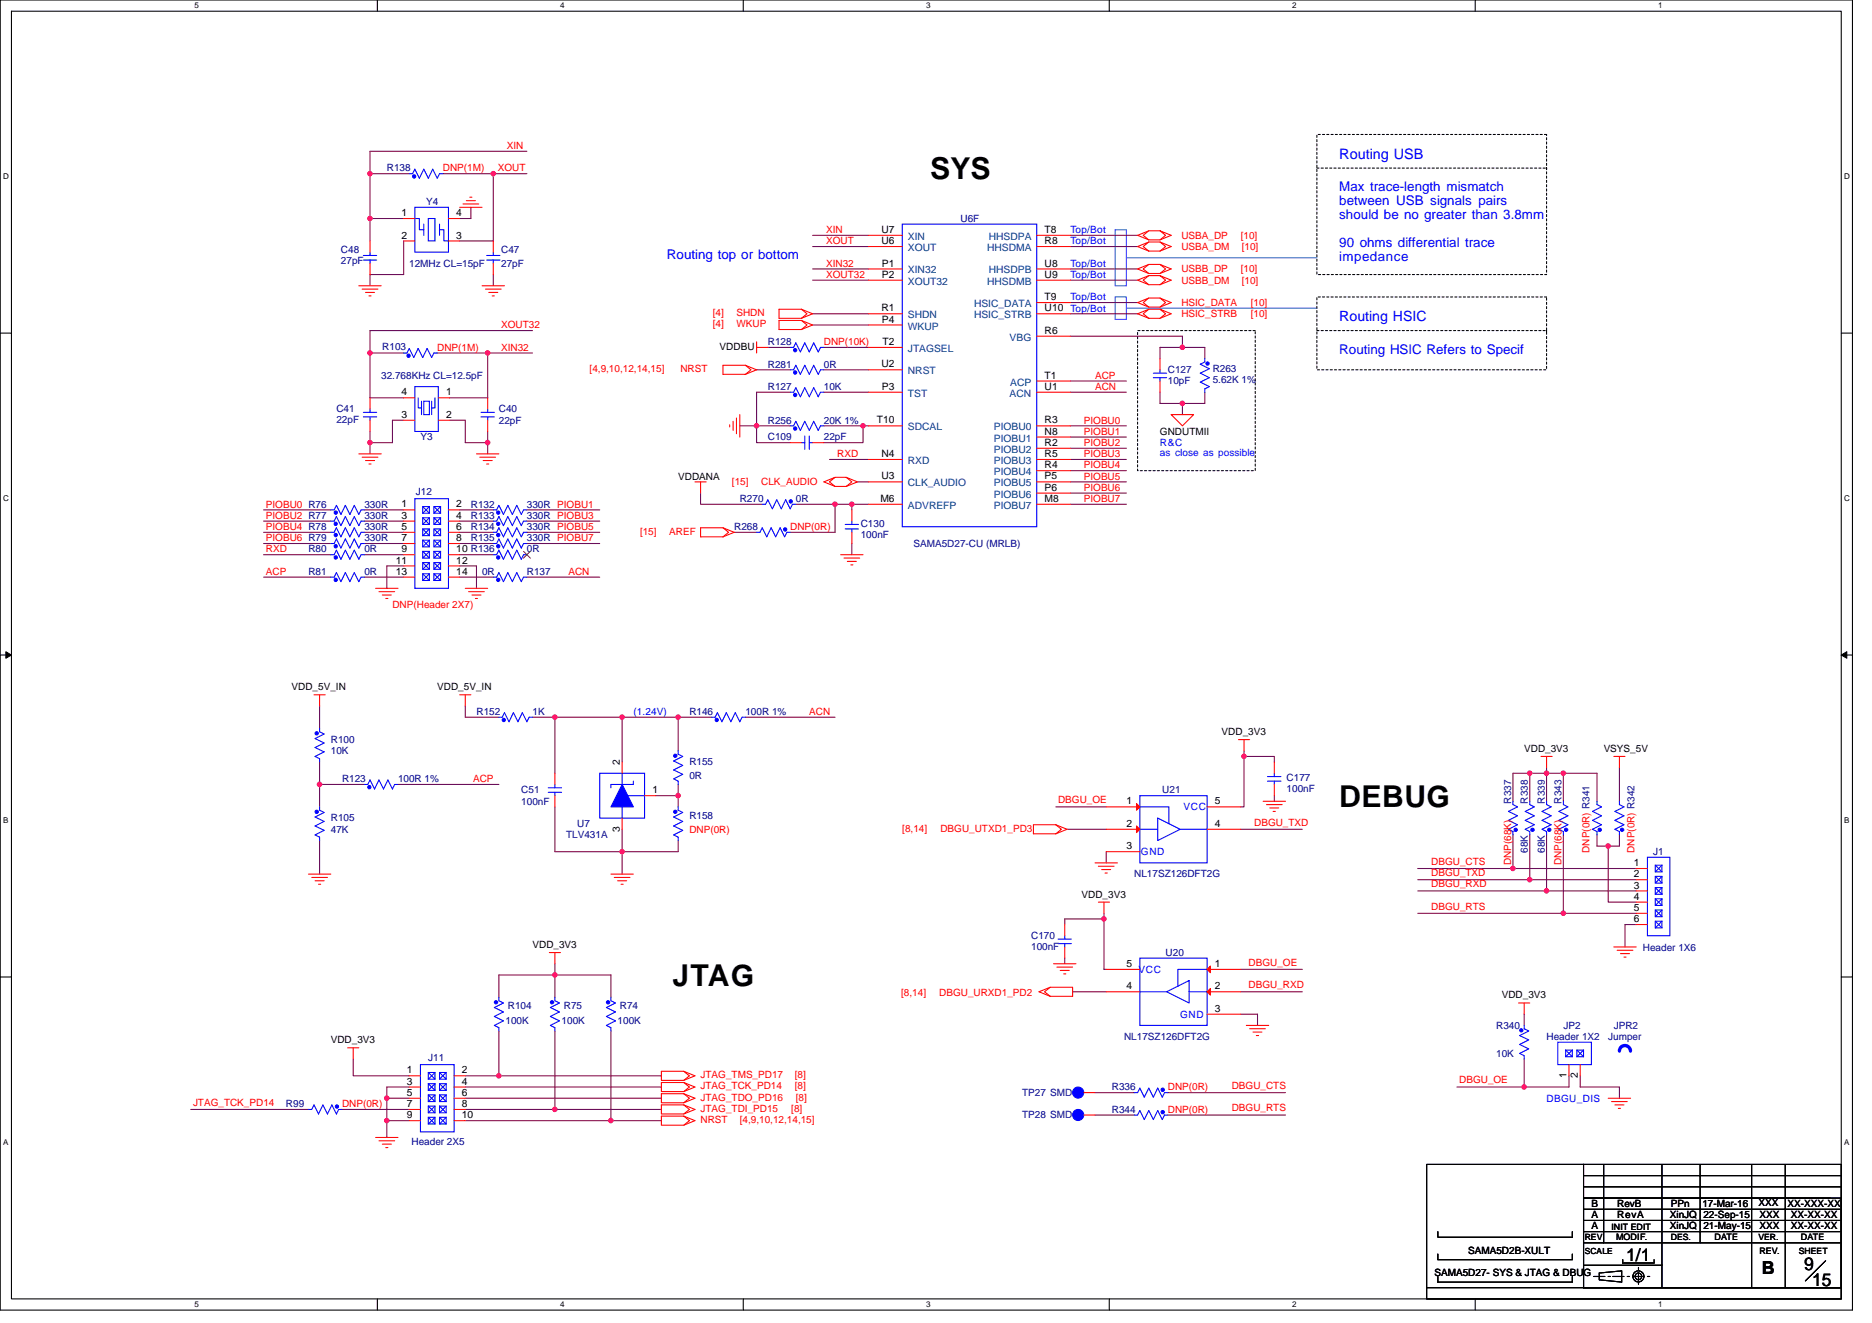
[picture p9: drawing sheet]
<svg xmlns="http://www.w3.org/2000/svg" width="297mm" height="210mm" viewBox="0 0 297 210" stroke-linecap="round" stroke-linejoin="round" font-family="sans-serif">
<path d="M0 0h293.9v207.9h-293.9zM1.8 1.8h290.4v204.3h-290.4z" fill="none" stroke="#000" stroke-width=".17"/>
<g fill="#fff">
<path d="M30.8 .2h.7v1.4h-.7z"/>
<path d="M30.8 206.3h.7v1.4h-.7z"/>
</g>
<path d="M59.9 0v1.8M59.9 206.1v1.8" fill="none" stroke="#000" stroke-width=".17"/>
<g fill="#fff">
<path d="M88.9 .2h.7v1.4h-.7z"/>
<path d="M88.9 206.3h.7v1.4h-.7z"/>
</g>
<path d="M117.9 0v1.8M117.9 206.1v1.8" fill="none" stroke="#000" stroke-width=".17"/>
<g fill="#fff">
<path d="M147 .2h.7v1.4h-.7z"/>
<path d="M147 206.3h.7v1.4h-.7z"/>
</g>
<path d="M176 0v1.8M176 206.1v1.8" fill="none" stroke="#000" stroke-width=".17"/>
<g fill="#fff">
<path d="M205 .2h.7v1.4h-.7z"/>
<path d="M205 206.3h.7v1.4h-.7z"/>
</g>
<path d="M234.1 0v1.8M234.1 206.1v1.8" fill="none" stroke="#000" stroke-width=".17"/>
<g fill="#fff">
<path d="M263.1 .2h.7v1.4h-.7z"/>
<path d="M263.1 206.3h.7v1.4h-.7z"/>
<path d="M.5 27.3h.9v1.4h-.9z"/>
<path d="M292.6 27.3h.9v1.4h-.9z"/>
<path d="M.5 78.4h.9v1.4h-.9z"/>
<path d="M292.6 78.4h.9v1.4h-.9z"/>
</g>
<path d="M0 52.9h1.8M292.2 52.9h1.7" fill="none" stroke="#000" stroke-width=".17"/>
<g fill="#fff">
<path d="M.5 129.5h.8v1.4h-.8z"/>
<path d="M292.6 129.5h.9v1.4h-.9z"/>
</g>
<path d="M0 103.9h1.8M292.2 103.9h1.7" fill="none" stroke="#000" stroke-width=".17"/>
<path d="M.9 103.4l.9 .5-.9 .5zM292.2 103.9l.8-.5v1z" fill="#000" stroke="#000" stroke-width=".16"/>
<g fill="#fff">
<path d="M.5 180.5h.8v1.4h-.8z"/>
<path d="M292.6 180.5h.9v1.4h-.9z"/>
</g>
<g fill="none" stroke="#000" stroke-width=".17">
<path d="M0 155h1.8M292.2 155h1.7M228.2 199v.9h21.3v-.9M228.2 195.4v.9h21.3v-.9M251.3 186.5h40.9M251.3 193.6h40.7M251.3 191.9h40.7M251.3 190.1h39.1M251.3 188.3h40.9M251.3 197.2h40.9M251.3 184.7h-24.9v19.6M251.3 195.4h40.9"/>
<path d="M251.3 184.7h40.9v19.6h-40.9zM251.3 190.1h40.9v14.2h-40.9zM254.5 184.7v12.5M257.5 199.9v.5h5v-.5M263.7 184.7v19.6M269.8 184.7v12.5M277.9 184.7v19.6M283.3 184.7v19.6M226.4 204.3h65.8v1.8h-65.8zM228.2 202.5v.9h21.3v-.9M251.3 200.7h12.4M252.9 202.5h1.8"/>
<path d="M253.8 202l3.5-.4v1.8l-3.5-.3zM255.2 202.5h.3M255.9 202.5h1.8M258.2 202.5h.4M259.1 202.5h1.8M260 201.1v.3M260 202v1.8M261.4 202.5h.4M289.7 200l-3.2 3.2"/>
<circle cx="260" cy="202.5" r=".53"/>
<circle cx="260" cy="202.5" r=".88"/>
</g>
<path d="M209 26.7h36.4M209 21.3h36.4v22.3h-36.4zM245.4 26.7h.1M180.5 52.5h18.7v22.2h-18.7zM209 52.5h36.4M209 47.1h36.4v11.6h-36.4zM245.4 52.5h.1" fill="none" stroke="#000" stroke-width=".17" stroke-dasharray=".3 .3"/>
<path d="M176.9 36.4h1.8v8.9h-1.8zM176.9 47.1h1.8v3.6h-1.8zM178.7 40.9h30.3M178.7 48.9h30.3" fill="none" stroke="#0080ff" stroke-width=".17"/>
<g fill="none" stroke="#800040" stroke-width=".17">
<path d="M58.7 34.7h5.3M58.7 34.7v3.5M58.7 27.6v7.1M64 38.2v5.4h-5.3v1.7M70.3 27.6h8M74.7 32.9v1.8h-1.8M78.3 27.6h5.3M78.3 27.6v10.6h-5.4M83.6 24h-24.9v3.6h6.2M128.9 37.3h8.9M128.9 39.1h8.9M169.8 37.3h10.7"/>
<path d="M169.8 39.1h10.7M58.7 56v7.1h5.3M69.4 56h8M77.4 56v7.1h-6.1M77.4 56h7.1M78.3 43.6v1.7M84.5 52.5h-25.8v3.5h5.3M120.1 58.7h5.3M121.8 55.1h3.6M128.9 42.7h8.9M128.9 44.4h8.9M128.9 51.6h8.9"/>
<path d="M128.9 49.8h8.9M130.7 58.7h7.1M130.7 55.1h7.1M169.8 53.3h17.8v1.8M169.8 48h10.7M169.8 49.8h10.7M169.8 42.7h10.7M169.8 44.4h10.7M187.6 55.1h-3.5v1.8M187.6 55.1h3.6v1.8M58.7 70.2v1.8M58.7 68.5v1.7"/>
<path d="M64 66.7h-1.7v3.5h-3.6M71.3 66.7h2.5v3.5h3.6M77.4 68.5v1.7M77.4 70.2v1.8M111.2 78.2v1.8h9.7M117.4 67.6h2.7M120.1 67.6h5.3M120.1 67.6v2.6h5.3M125.4 62.2h-5.3v5.4M130.7 67.6h6.2v2.6h-6.2M130.7 62.2h7.1M131.6 72.9h6.2"/>
<path d="M136.1 76.5h1.7M136.9 67.6h.9M169.8 62.2h8.9M169.8 72.9h8.9M169.8 67.6h8.9M169.8 69.3h8.9M169.8 71.1h8.9M169.8 74.7h8.9M169.8 76.5h8.9M169.8 78.2h8.9M169.8 60.5h8.9M184.1 62.2v1.8h3.5v1.8"/>
<path d="M191.2 62.2v1.8h-3.6M41.8 80.9h10.7M41.8 82.7h10.7M41.8 84.5h10.7M41.8 86.2h10.7M41.8 88h10.7M41.8 91.6h10.7M57.8 80.9h6.2M57.8 82.7h6.2M57.8 86.2h6.2M57.8 84.5h6.2M57.8 88h6.2"/>
<path d="M57.8 91.6h6.2M64 89.8h-2.6v3.5M72.9 86.2h5.4M72.9 80.9h5.4M72.9 82.7h5.4M72.9 84.5h5.4M72.9 88h5.4M72.9 91.6h5.4M72.9 89.8h2.7v3.5M83.6 84.5h11.6M83.6 86.2h11.6M83.6 80.9h11.6"/>
<path d="M83.6 82.7h11.6M83.6 91.6h11.6M116.5 84.5h3.6M126.3 80h6.2v4.5h-7.1M132.5 80h2.7v.9M135.2 80h2.6M135.2 86.2v1.8M169.8 80h8.9M50.7 112v3.6M73.8 112v1.8h5.4M84.5 113.8h3.6M88.1 113.8h10.6"/>
<path d="M88.1 113.8v8.9M98.7 113.8v7.1M98.7 113.8h8.9M107.6 113.8h5.3M107.6 113.8v5.3M118.3 113.8h14.2M197.4 119.1v.9M50.7 120.9v3.6M50.7 133.4v5.3M50.7 124.5v3.5M50.7 124.5h7.1M63.2 124.5h16"/>
<path d="M88.1 128v7.1h10.6M98.7 135.1v3.6M98.7 131.6v3.5M104.1 126.2h3.5M107.6 126.2v1.8M107.6 133.4v1.7h-8.9M107.6 124.5v1.7M167.5 128h8M169.3 131.6h6.2M175.5 135.1v1.8M196.9 131.6h9.7M197.4 120h4.8v.9"/>
<path d="M197.4 120v8h-.5M202.2 126.2v.9M225 137.8h15.1M225 139.6h17.7M240.1 132.5v5.3M240.1 137.8h19.5M242.7 132.5v7.1M242.7 122.7v4.4M242.7 139.6h16.9M245.4 121.8v.9M245.4 132.5v8.9M245.4 122.7v4.4"/>
<path d="M245.4 122.7h2.7M245.4 122.7h-5.3v4.4M248.1 132.5v12.4M248.1 122.7v4.4M248.1 122.7h5.3v4.4M253.4 132.5v1.7h1.8M255.2 134.2v8.9h4.4M257 121.8v5.3M257 132.5v1.7h-1.8M88.1 154.7h-8.9v3.5M88.1 152.9v1.8M88.1 154.7h8.8v3.5"/>
<path d="M88.1 154.7v3.5M168.9 152v.9M170.2 157.4h5.3M175.2 145.8v8h.3M175.2 144.9v.9h-6.3v.9M196.9 157.4h9.7M196.9 153.8h9.7M225 141.4h20.4M225 144.9h23.1M245.4 141.4h14.2M248.1 144.9h11.5M259.6 146.7h-1.8v3.5"/>
<path d="M30.3 176h18.6M54.3 176h10.6M56 168v2.7h8.9M61.4 174.2v3.6M61.4 177.8v2.7M61.4 174.2h3.5M61.4 177.8h3.5M64.9 172.5h-3.5v1.7M73.8 177.8h23.1M73.8 176h14.3M73.8 170.7h5.4M73.8 172.5h31.1"/>
<path d="M73.8 174.2h31.1M79.2 170.7h25.7M79.2 163.6v7.1M88.1 176h16.8M88.1 163.6v12.4M96.9 177.8h8M96.9 163.6v14.2M173.8 173.4h6.2M173.8 176.9h6.2M185.3 173.4h18.7M185.3 176.9h18.7M196.9 160.9h2.6v1.8"/>
<path d="M231.2 172.5h10.6M241.8 168v4.5h7.2v-1.8M241.8 160.9v1.8M250.7 170.7v1.8h6.3v1.7"/>
</g>
<g fill="#f0f" stroke="#f0f" stroke-width=".17">
<circle cx="77.4" cy="70.2" r=".35"/>
<circle cx="58.7" cy="34.7" r=".35"/>
<circle cx="58.7" cy="27.5" r=".35"/>
<circle cx="77.4" cy="56" r=".35"/>
<circle cx="58.7" cy="56" r=".35"/>
<circle cx="78.3" cy="27.5" r=".35"/>
<circle cx="58.7" cy="70.2" r=".35"/>
<circle cx="187.6" cy="55.1" r=".35"/>
<circle cx="187.6" cy="64" r=".35"/>
<circle cx="135.2" cy="80" r=".35"/>
<circle cx="132.5" cy="80" r=".35"/>
<circle cx="61.4" cy="177.8" r=".35"/>
<circle cx="61.4" cy="174.2" r=".35"/>
<circle cx="88" cy="176" r=".35"/>
<circle cx="79.1" cy="170.7" r=".35"/>
<circle cx="96.9" cy="177.8" r=".35"/>
<circle cx="88" cy="154.7" r=".35"/>
<circle cx="248.1" cy="122.7" r=".35"/>
<circle cx="245.4" cy="122.7" r=".35"/>
<circle cx="242.7" cy="122.7" r=".35"/>
<circle cx="248.1" cy="144.9" r=".35"/>
<circle cx="242.7" cy="139.6" r=".35"/>
<circle cx="255.2" cy="134.2" r=".35"/>
<circle cx="240.1" cy="137.8" r=".35"/>
<circle cx="245.4" cy="141.3" r=".35"/>
<circle cx="241.8" cy="172.5" r=".35"/>
<circle cx="197.4" cy="120" r=".35"/>
<circle cx="136.9" cy="67.6" r=".35"/>
<circle cx="120" cy="67.6" r=".35"/>
<circle cx="88" cy="113.8" r=".35"/>
<circle cx="98.7" cy="113.8" r=".35"/>
<circle cx="107.6" cy="113.8" r=".35"/>
<circle cx="107.6" cy="126.2" r=".35"/>
<circle cx="98.7" cy="135.1" r=".35"/>
<circle cx="50.7" cy="124.4" r=".35"/>
<circle cx="175.2" cy="145.8" r=".35"/>
</g>
<g fill="none" stroke="#f00" stroke-width=".17">
<path d="M58.7 38.2v1.8M64 34.7h1.8M64 38.2h1.8M64.9 27.6h.1M70.3 27.6h.1M71.2 34.7h1.7M71.2 38.2h1.7M72.9 32.9h3.6M73.5 32.4h2.5M74 31.8h1.4M74.5 31.3h.4M78.3 38.2v1.8"/>
<path d="M137.8 37.3h5.4M137.8 39.1h5.4M164.5 39.1h5.3M164.5 37.3h5.3M182.3 36.6l-.9 .7 .9 .8M182.3 38.4l-.9 .7 .9 .7M184.1 38.1l.9-.8-.9-.7 1.7 .7-1.7 .8h-1.8M184.1 39.8l.9-.7-.9-.7 1.7 .7-1.7 .7h-1.8M184.1 36.6h-1.8l-1.8 .7 1.8 .8M184.1 38.4h-1.8l-1.8 .7 1.8 .7M56.9 45.3h3.6M57.5 45.9h2.5"/>
<path d="M58 46.4h1.4M58.5 46.9h.4M58.7 41.8v1.8M64 56h.1M69.4 56h.1M76.5 45.3h3.5M77 45.9h2.5M77.6 46.4h1.4M78.1 46.9h.3M78.3 41.8v1.8M118.3 58l1.8 .7-1.8 .7M118.3 58l.9 .7-.9 .7"/>
<path d="M118.3 58h-3.6v1.4h3.6M120.1 55.1h1.7M120.1 54.2v1.8M125.4 58.7h.1M125.4 55.1h.1M127.2 50.8l1.7 .8-1.7 .7M127.2 50.8l.9 .8-.9 .7M127.2 49.1l1.7 .7-1.7 .7M127.2 49.1l.9 .7-.9 .7M127.2 50.8h-3.6v1.5h3.6M127.2 49.1h-3.6v1.4h3.6M130.7 58.7h.1"/>
<path d="M130.7 55.1h.1M137.8 55.1h5.4M137.8 58.7h5.4M137.8 49.8h5.4M137.8 51.6h5.4M137.8 42.7h5.4M137.8 44.4h5.4M164.5 44.4h5.3M164.5 49.8h5.3M164.5 42.7h5.3M164.5 48h5.3M164.5 53.3h5.3"/>
<path d="M182.3 47.3l-.9 .7 .9 .7M182.3 42l-.9 .7 .9 .7M182.3 43.7l-.9 .7 .9 .8M182.3 49.1l-.9 .7 .9 .7M184.1 56.9v1.8M184.1 48.7l.9-.7-.9-.7 1.7 .7-1.7 .7h-1.8M184.1 43.4l.9-.7-.9-.7 1.7 .7-1.7 .7h-1.8M184.1 45.2l.9-.8-.9-.7 1.7 .7-1.7 .8h-1.8M184.1 50.5l.9-.7-.9-.7 1.7 .7-1.7 .7h-1.8M184.1 47.3h-1.8l-1.8 .7 1.8 .7M184.1 42h-1.8l-1.8 .7 1.8 .7M184.1 43.7h-1.8l-1.8 .7 1.8 .8"/>
<path d="M184.1 49.1h-1.8l-1.8 .7 1.8 .7M191.2 56.9h.1M56.9 72h3.6M57.5 72.5h2.5M58 73.1h1.4M58.5 73.6h.4M58.7 63.1v1.8M58.7 66.7v1.8M64 66.7h1.8M64 63.1h1.8M69.6 63.1h1.7M69.6 66.7h1.7"/>
<path d="M75.6 72h3.6M76.1 72.5h2.5M76.7 73.1h1.4M77.2 73.6h.4M77.4 63.1v1.8M77.4 66.7v1.8M110.3 76.5h1.8M111.2 76.5v1.7M115.8 67.4v.3M116.3 66.8v1.5M116.9 66.3v2.5M117.4 65.8v3.5"/>
<path d="M125.4 62.2h.1M125.4 67.6h.1M125.4 70.2h1.8M128.9 70.2h1.8M130.7 62.2h.1M130.7 67.6h.1M132.5 77.2l-.9-.7 .9-.8-1.8 .8 1.8 .7h1.8M132.5 75.7h1.8l1.8 .8-1.8 .7M134.3 75.7l.9 .8-.9 .7M137.8 76.5h5.4M137.8 72.9h5.4M137.8 67.6h5.4"/>
<path d="M137.8 62.2h5.4M164.5 62.2h5.3M164.5 60.5h5.3M164.5 67.6h5.3M164.5 69.3h5.3M164.5 71.1h5.3M164.5 72.9h5.3M164.5 74.7h5.3M164.5 76.5h5.3M164.5 78.2h5.3M184.1 60.5v1.7M185.8 65.8h3.6l-1.8 1.8z"/>
<path d="M191.2 62.2h.1M52.5 86.2h.1M52.5 80.9h.1M52.5 82.7h.1M52.5 91.6h.1M52.5 84.5h.1M52.5 88h.1M57.8 86.2h.1M57.8 80.9h.1M57.8 82.7h.1M57.8 91.6h.1M57.8 84.5h.1"/>
<path d="M57.8 88h.1M59.6 93.3h3.6M60.1 93.9h2.5M60.7 94.4h1.4M61.2 95h.3M64 80.9h1.8M64 82.7h1.8M64 84.5h1.8M64 86.2h1.8M64 88h1.8M64 89.8h1.8M64 91.6h1.8"/>
<path d="M71.2 80.9h1.7M71.2 82.7h1.7M71.2 84.5h1.7M71.2 86.2h1.7M71.2 88h1.7M71.2 89.8h1.7M71.2 91.6h1.7M73.8 93.3h3.6M74.4 93.9h2.5M74.9 94.4h1.4M75.4 95h.4M78.3 86.2h.1"/>
<path d="M78.3 82.7h.1M78.3 88h.1M78.3 80.9h.1M78.3 84.5h.1M78.3 91.6h.1M83.6 86.2h.1M83.6 82.7h.1M83.6 88h.1M83.6 80.9h.1M83.6 84.5h.1M83.6 91.6h.1M114.7 83.7l1.8 .8-1.8 .7"/>
<path d="M114.7 83.7l.9 .8-.9 .7M114.7 83.7h-3.5v1.5h3.5M120.1 84.5h.1M120.9 80h.1M125.4 84.5h.1M126.3 80h.1M133.4 88h3.5M133.9 88.5h2.5M134.4 89.1h1.5M135 89.6h.3M135.2 80.9v1.8M135.2 84.5v1.7"/>
<path d="M137.8 80h5.4M164.5 80h5.3M49.8 110.2h1.8M50.7 110.2v1.8M50.7 115.6h.1M72.9 110.2h1.8M73.8 110.2v1.8M79.2 113.8h.1M84.5 113.8h.1M107.6 119.1h.1M112.9 113.8h.1M118.3 113.8h.1"/>
<path d="M196.5 117.3h1.8M197.4 117.3v1.8M48.9 138.7h3.6M49.5 139.2h2.5M50 139.7h1.4M50.7 128h.1M50.7 133.3h.1M50.7 120.9h.1M57.8 124.5h.1M63.2 124.5h.1M88.1 122.7v1.8M88.1 126.2v1.8"/>
<path d="M96.9 138.7h3.6M97.5 139.2h2.5M98 139.7h1.4M98.7 120.9v1.8M98.7 129.8v1.8M102.3 126.2h1.8M107.6 128h.1M107.6 133.3h.1M107.6 124.5h.1M167.5 130.9l1.8 .7-1.8 .7M167.5 130.9l.9 .7-.9 .7M167.5 130.9h-3.5v1.4h3.5"/>
<path d="M173.8 136.9h3.5M174.3 137.4h2.5M174.8 138h1.4M175.3 138.5h.4M175.5 128h5.4M175.5 131.6h5.4M175.5 135.1h5.4M191.5 131.6h5.4M191.5 128h5.4M200.4 127.1h3.6M201 127.7h2.5M201.5 128.2h1.4"/>
<path d="M202 128.7h.4M202.2 120.9v1.8M202.2 124.5v1.7M240.1 132.5h.1M240.1 127.1h.1M242.7 132.5h.1M242.7 127.1h.1M244.5 120h1.8M245.4 120v1.8M245.4 132.5h.1M245.4 127.1h.1M248.1 132.5h.1"/>
<path d="M248.1 127.1h.1M253.4 132.5h.1M253.4 127.1h.1M256.1 120h1.7M257 120v1.8M257 132.5h.1M257 127.1h.1M259.6 137.8h1.8M259.6 139.6h1.8M50.5 140.3h.4M79.2 158.2h.1M87.2 151.1h1.7"/>
<path d="M88.1 151.1v1.8M88.1 158.2h.1M96.9 158.2h.1M98.5 140.3h.4M164.9 157.4l1.7-.8h3.6v1.5h-3.6zM166.6 156.6l-.8 .8 .8 .7M167.2 152.9h3.5M167.7 153.4h2.5M168.2 154h1.5M168.8 154.5h.3M168.9 146.7v1.8M168.9 150.2v1.8"/>
<path d="M174.3 143.1h1.8M175.2 143.1v1.8M175.5 157.4h5.4M175.5 153.8h5.4M191.5 153.8h5.4M191.5 157.4h5.4M241 159.1h1.7M241.8 159.1v1.8M256.1 150.2h3.5M256.6 150.8h2.5M257.1 151.3h1.5M257.7 151.8h.3"/>
<path d="M259.6 141.4h1.8M259.6 143.1h1.8M259.6 144.9h1.8M259.6 146.7h1.8M48.9 176h.1M54.3 176h.1M55.2 166.2h1.7M56 166.2v1.8M64.9 170.7h1.8M64.9 172.5h1.8M64.9 174.2h1.8M64.9 176h1.8"/>
<path d="M64.9 177.8h1.8M72 170.7h1.8M72 172.5h1.8M72 174.2h1.8M72 176h1.8M72 177.8h1.8M79.2 163.6h.1M88.1 163.6h.1M96.9 163.6h.1M104.9 170h3.6l1.8 .7-1.8 .7h-3.6zM104.9 171.7h3.6l1.8 .8-1.8 .7h-3.6zM104.9 173.5h3.6l1.8 .7-1.8 .8h-3.6z"/>
<path d="M104.9 175.3h3.6l1.8 .7-1.8 .7h-3.6zM104.9 177.1h3.6l1.8 .7-1.8 .7h-3.6zM108.5 170l.9 .7-.9 .7M108.5 171.7l.9 .8-.9 .7M108.5 173.5l.9 .7-.9 .8M108.5 175.3l.9 .7-.9 .7M108.5 177.1l.9 .7-.9 .7M172 173.4h1.8M172 176.9h1.8M180 173.4h.1M180 176.9h.1M185.3 173.4h.1"/>
<path d="M185.3 176.9h.1M191.5 160.9h5.4M197.8 162.7h3.5M198.3 163.2h2.5M198.8 163.7h1.4M199.3 164.3h.4M241.8 162.7h.1M241.8 168h.1M249 168.9v1.8M250.7 168.9v1.8M255.2 174.2h3.5M255.7 174.8h2.5"/>
<path d="M256.2 175.3h1.5M256.8 175.9h.3M59.6 180.5h3.6M60.1 181h2.5M60.7 181.5h1.4M61.2 182.1h.3"/>
</g>
<g fill="none" stroke="#00f" stroke-width=".17">
<path d="M64.9 27.6h.6l.3-.8 .7 1.5 .7-1.5 .8 1.5 .7-1.5 .7 1.5 .3-.7h.6M65.8 32.9h5.4v7.1h-5.4zM65.8 34.7h.7v1.7h.7M67.2 35.6v1.7M68 34.7h1v3.5h-1zM69.7 35.6v1.7M69.7 36.4h.7v1.8h.8M143.2 35.6h21.3v48h-21.3zM57.7 40.5h2.1M57.7 41.3h2.1M58.7 40v.5M58.7 41.3v.5"/>
<path d="M64 56h.6l.3-.7 .8 1.4 .7-1.4 .7 1.4 .7-1.4 .7 1.4 .4-.7h.5M77.2 40.5h2.1M77.2 41.3h2.1M78.3 40v.5M78.3 41.3v.5M125.4 58.7h.5l.4-.7 .7 1.4 .7-1.4 .7 1.4 .7-1.4 .7 1.4 .4-.7h.5M125.4 55.1h.5l.4-.7 .7 1.4 .7-1.4 .7 1.4 .7-1.4 .7 1.4 .4-.7h.5M183 59.2h2.1M183 59.9h2.1M184.1 58.7v.5M184.1 59.9v.6M191.2 56.9v.5l-.7 .4 1.4 .7-1.4 .7 1.4 .7-1.4 .7 1.4 .7-.7 .4v.5"/>
<path d="M57.7 65.4h2.1M57.7 66.1h2.1M58.7 64.9v.5M58.7 66.1v.6M65.8 79.1h5.4v14.2h-5.4zM65.8 61.3h3.8v7.2h-3.8zM66.4 63.1v1.6h.5M66.9 63.6v2.2M67.2 63.6h.9v2.2h-.9zM68.5 63.6v2.2M69 63.1v1.6h-.5M76.3 65.4h2.1"/>
<path d="M76.3 66.1h2.1M77.4 64.9v.5M77.4 66.1v.6M125.4 62.2h.5l.4-.7 .7 1.4 .7-1.4 .7 1.4 .7-1.4 .7 1.4 .4-.7h.5M125.4 67.6h.5l.4-.8 .7 1.5 .7-1.5 .7 1.5 .7-1.5 .7 1.5 .4-.7h.5M127.2 70.2h.5M127.7 69.2v2.1M128.4 70.2h.5M128.4 69.2v2.1M52.5 86.2h.5l.4-.7 .7 1.5 .7-1.5 .7 1.5 .7-1.5 .7 1.5 .4-.8h.5M52.5 80.9h.5l.4-.7 .7 1.4 .7-1.4 .7 1.4 .7-1.4 .7 1.4 .4-.7h.5M52.5 82.7h.5l.4-.7 .7 1.4 .7-1.4 .7 1.4 .7-1.4 .7 1.4 .4-.7h.5"/>
<path d="M52.5 91.6h.5l.4-.8 .7 1.5 .7-1.5 .7 1.5 .7-1.5 .7 1.5 .4-.7h.5M52.5 84.5h.5l.4-.8 .7 1.5 .7-1.5 .7 1.5 .7-1.5 .7 1.5 .4-.7h.5M52.5 88h.5l.4-.7 .7 1.4 .7-1.4 .7 1.4 .7-1.4 .7 1.4 .4-.7h.5M67.1 80.4h1v1h-1zM67.1 82.1h1v1.1h-1zM67.1 83.9h1v1.1h-1zM67.1 85.7h1v1.1h-1zM67.1 87.5h1v1h-1zM67.1 89.3h1v1h-1zM67.1 91h1v1.1h-1zM67.1 80.4l1 1M67.1 82.1l1 1.1"/>
<path d="M67.1 83.9l1 1.1M67.1 85.7l1 1.1M67.1 87.5l1 1M67.1 89.3l1 1M67.1 91l1 1.1M68.1 80.4l-1 1M68.1 82.1l-1 1.1M68.1 83.9l-1 1.1M68.1 85.7l-1 1.1M68.1 87.5l-1 1M68.1 89.3l-1 1M68.1 91l-1 1.1"/>
<path d="M68.9 82.1h1v1.1h-1zM68.9 83.9h1v1.1h-1zM68.9 85.7h1v1.1h-1zM68.9 87.5h1v1h-1zM68.9 89.3h1v1h-1zM68.9 91h1v1.1h-1zM68.9 80.4h1v1h-1zM68.9 80.4l1 1M68.9 82.1l1 1.1M68.9 83.9l1 1.1M68.9 85.7l1 1.1M68.9 87.5l1 1"/>
<path d="M68.9 89.3l1 1M68.9 91l1 1.1M69.9 80.4l-1 1M69.9 82.1l-1 1.1M69.9 83.9l-1 1.1M69.9 85.7l-1 1.1M69.9 87.5l-1 1M69.9 89.3l-1 1M69.9 91l-1 1.1M78.3 86.2h.5l.4-.7 .7 1.5 .7-1.5 .7 1.5 .7-1.5 .7 1.5 .4-.8h.5M78.3 82.7h.5l.4-.7 .7 1.4 .7-1.4 .7 1.4 .7-1.4 .7 1.4 .4-.7h.5M78.3 88h.5l.4-.7 .7 1.4 .7-1.4 .7 1.4 .7-1.4 .7 1.4 .4-.7h.5"/>
<path d="M78.3 80.9h.5l.4-.7 .7 1.4 .7-1.4 .7 1.4 .7-1.4 .7 1.4 .4-.7h.5M78.3 84.5h.5l.4-.8 .7 1.5 .7-1.5 .7 1.5 .7-1.5 .7 1.5 .4-.7h.5M78.3 91.6h.5l.4-.8 .7 1.5 .7-1.5 .7 1.5 .7-1.5 .7 1.5 .4-.7h.5M120.1 84.5h.5l.3-.8 .8 1.5 .7-1.5 .7 1.5 .7-1.5 .7 1.5 .4-.7h.5M120.9 80h.6l.3-.7 .8 1.4 .7-1.4 .7 1.4 .7-1.4 .7 1.4 .3-.7h.6M134.1 83.2h2.1M134.1 83.9h2.1M135.2 82.7v.5M135.2 83.9v.6M50.7 115.6v.5l.7 .4-1.4 .7 1.4 .7-1.4 .7 1.4 .7-1.4 .7 .7 .4v.5M79.2 113.8h.5l.3-.7 .8 1.4 .7-1.4 .7 1.4 .7-1.4 .7 1.4 .4-.7h.5M107.6 119.1v.6l.7 .3-1.4 .7 1.4 .7-1.4 .8 1.4 .7-1.4 .7 .7 .3v.6"/>
<path d="M112.9 113.8h.6l.3-.7 .8 1.4 .6-1.4 .8 1.4 .7-1.4 .7 1.4 .3-.7h.6M50.7 128v.5l.7 .4-1.4 .7 1.4 .7-1.4 .7 1.4 .7-1.4 .8 .7 .3v.6M57.8 124.5h.6l.3-.8 .7 1.5 .7-1.5 .8 1.5 .6-1.5 .8 1.5 .3-.7h.6M87 125h2.1M87 125.7h2.1M88.1 124.5v.5M88.1 125.7v.5M95.2 122.7h7.1v7.1h-7.1zM98.7 126.2h3.6M98.7 122.7v1.8M98.7 128v1.8M100.5 123.9v.6h-3.6v.5"/>
<path d="M107.6 128v.5l.7 .4-1.4 .7 1.4 .7-1.4 .7 1.4 .7-1.4 .8 .7 .3v.6M180.9 126.2h10.6v10.7h-10.6zM180.9 131.6h2.8M180.9 128h4.6v2.7M183.7 129.8l3.6 1.8-3.6 1.8zM187.3 131.6h4.2M201.1 123.2h2.2M201.1 123.9h2.2M202.2 122.7v.5M202.2 123.9v.6M240.1 127.1v.6l.7 .3-1.5 .7 1.5 .7-1.5 .8 1.5 .7-1.5 .7 .8 .3v.6M242.7 127.1v.6l.8 .3-1.5 .7 1.5 .7-1.5 .8 1.5 .7-1.5 .7 .7 .3v.6"/>
<path d="M245.4 127.1v.6l.7 .3-1.4 .7 1.4 .7-1.4 .8 1.4 .7-1.4 .7 .7 .3v.6M248.1 127.1v.6l.7 .3-1.4 .7 1.4 .7-1.4 .8 1.4 .7-1.4 .7 .7 .3v.6M253.4 127.1v.6l.7 .3-1.4 .7 1.4 .7-1.4 .8 1.4 .7-1.4 .7 .7 .3v.6M257 127.1v.6l.7 .3-1.5 .7 1.5 .7-1.5 .8 1.5 .7-1.5 .7 .8 .3v.6M261.4 136h3.6v12.5h-3.6zM262.7 137.3h1v1h-1zM262.7 139h1v1.1h-1zM262.7 137.3l1 1M262.7 139l1 1.1M263.7 137.3l-1 1M263.7 139l-1 1.1M79.2 158.2v.6l.7 .3-1.5 .8 1.5 .6-1.5 .8 1.5 .7-1.5 .7 .8 .3v.6"/>
<path d="M88.1 158.2v.6l.7 .3-1.5 .8 1.5 .6-1.5 .8 1.5 .7-1.5 .7 .8 .3v.6M96.9 158.2v.6l.8 .3-1.5 .8 1.5 .6-1.5 .8 1.5 .7-1.5 .7 .7 .3v.6M167.9 149h2.1M167.9 149.7h2.1M168.9 148.5v.5M168.9 149.7v.5M180.9 152h10.6v10.7h-10.6zM180.9 157.4h4.2M185.1 157.4l3.6-1.8v3.5zM188.7 157.4h2.8M191.5 153.8h-4.6v2.7M262.7 140.8h1v1.1h-1z"/>
<path d="M262.7 142.6h1v1.1h-1zM262.7 144.4h1v1h-1zM262.7 146.2h1v1h-1zM262.7 140.8l1 1.1M262.7 142.6l1 1.1M262.7 144.4l1 1M262.7 146.2l1 1M263.7 140.8l-1 1.1M263.7 142.6l-1 1.1M263.7 144.4l-1 1M263.7 146.2l-1 1M48.9 176h.6l.3-.7 .7 1.4 .7-1.4 .8 1.4 .7-1.4 .7 1.4 .3-.7h.6"/>
<path d="M66.7 168.9h5.3v10.7h-5.3zM68 170.2h1v1h-1zM68 171.9h1v1.1h-1zM68 173.7h1v1.1h-1zM68 175.5h1v1.1h-1zM68 177.3h1v1h-1zM68 170.2l1 1M68 171.9l1 1.1M68 173.7l1 1.1M68 175.5l1 1.1M68 177.3l1 1M69 170.2l-1 1"/>
<path d="M69 171.9l-1 1.1M69 173.7l-1 1.1M69 175.5l-1 1.1M69 177.3l-1 1M69.7 170.2h1.1v1h-1.1zM69.7 171.9h1.1v1.1h-1.1zM69.7 173.7h1.1v1.1h-1.1zM69.7 175.5h1.1v1.1h-1.1zM69.7 177.3h1.1v1h-1.1zM69.7 170.2l1.1 1M69.7 171.9l1.1 1.1M69.7 173.7l1.1 1.1"/>
<path d="M69.7 175.5l1.1 1.1M69.7 177.3l1.1 1M70.8 170.2l-1.1 1M70.8 171.9l-1.1 1.1M70.8 173.7l-1.1 1.1M70.8 175.5l-1.1 1.1M70.8 177.3l-1.1 1M180 173.4h.5l.4-.8 .7 1.5 .7-1.5 .7 1.5 .7-1.5 .7 1.5 .4-.7h.5M180 176.9h.5l.4-.7 .7 1.4 .7-1.4 .7 1.4 .7-1.4 .7 1.4 .4-.7h.5M241.8 162.7v.5l.8 .4-1.5 .7 1.5 .7-1.5 .7 1.5 .7-1.5 .7 .7 .4v.5M247.2 165.4h5.3v3.5h-5.3zM248.4 166.6h1.1v1.1h-1.1z"/>
<path d="M248.4 166.6l1.1 1.1M249.5 166.6l-1.1 1.1M250.2 166.6l1.1 1.1M250.2 166.6h1.1v1.1h-1.1zM251.3 166.6l-1.1 1.1"/>
</g>
<g fill="#00f" stroke="#00f" stroke-width=".17">
<path d="M98.7 124.5l1.8 3.5h-3.6z" fill-rule="evenodd"/>
<circle cx="191.6" cy="57.7" r=".26"/>
<circle cx="124.6" cy="84" r=".26"/>
<circle cx="79" cy="86.7" r=".26"/>
<circle cx="53.5" cy="175.6" r=".26"/>
<circle cx="50.3" cy="128.8" r=".26"/>
<circle cx="64.8" cy="56.4" r=".26"/>
<circle cx="243.2" cy="131.7" r=".26"/>
<circle cx="53.3" cy="86.7" r=".26"/>
<circle cx="79" cy="83.1" r=".26"/>
<circle cx="126.2" cy="62.7" r=".26"/>
<circle cx="107.2" cy="128.8" r=".26"/>
<circle cx="53.3" cy="81.3" r=".26"/>
<circle cx="79" cy="88.4" r=".26"/>
<circle cx="126.2" cy="59.1" r=".26"/>
<circle cx="79" cy="81.3" r=".26"/>
<circle cx="245.8" cy="131.7" r=".26"/>
<circle cx="78.7" cy="159" r=".26"/>
<circle cx="79" cy="84.9" r=".26"/>
<circle cx="126.2" cy="55.5" r=".26"/>
<circle cx="79" cy="92" r=".26"/>
<circle cx="253.8" cy="131.7" r=".26"/>
<circle cx="248.5" cy="131.7" r=".26"/>
<circle cx="50.3" cy="116.4" r=".26"/>
<circle cx="96.5" cy="159" r=".26"/>
<circle cx="65.7" cy="28" r=".26"/>
<circle cx="257.4" cy="131.7" r=".26"/>
<circle cx="87.6" cy="159" r=".26"/>
<circle cx="53.3" cy="83.1" r=".26"/>
<circle cx="113.7" cy="114.2" r=".26"/>
<circle cx="240.5" cy="131.7" r=".26"/>
<circle cx="184.5" cy="172.9" r=".27"/>
<circle cx="58.6" cy="124.9" r=".26"/>
<circle cx="241.4" cy="163.5" r=".26"/>
<circle cx="126.2" cy="68" r=".26"/>
<circle cx="184.5" cy="176.5" r=".27"/>
<circle cx="53.3" cy="92" r=".26"/>
<circle cx="125.5" cy="79.6" r=".26"/>
<circle cx="53.3" cy="84.9" r=".26"/>
<circle cx="79.9" cy="114.2" r=".26"/>
<circle cx="171.1" cy="173.3" r=".88"/>
<circle cx="53.3" cy="88.4" r=".26"/>
<circle cx="171.1" cy="176.9" r=".88"/>
<circle cx="107.2" cy="119.9" r=".26"/>
</g>
<path d="M83.1 87.5l1.1 1.1M84.1 87.5l-1 1.1" fill="none" stroke="#804000" stroke-width=".16"/>
<path d="M257 166.8a.88 .88 0 0 1 .8-.9 .88 .88 0 0 1 .9 .9" fill="none" stroke="#00f" stroke-width=".53"/>
<g fill="#f00" stroke="#f00" stroke-width=".17">
<path d="M191.5 153.8l.6-.5v1z"/>
<path d="M191.5 157.4l.6-.6v1.1z"/>
<path d="M180.3 127.5l.6 .5-.6 .5z"/>
<path d="M180.3 131l.6 .6-.6 .5z"/>
</g>
<g font-size="4.8">
<text x="147.6" y="28.4">SYS</text>
<text x="212.5" y="128">DEBUG</text>
<text x="106.7" y="156.5">JTAG</text>
</g>
<g font-size="2.8">
<text x="258" y="200">1/1</text>
<text x="279.5" y="202.1">B</text>
<text x="286.3" y="201.5">9</text>
<text x="287.5" y="204">15</text>
</g>
<text font-size="2.3" fill="#00f" x="212.5" y="25.2">Routing USB</text>
<text font-size="2.2" fill="#00f" x="212.5" y="50.9">Routing HSIC</text>
<g font-size="2.1" fill="#00f">
<text x="212.5" y="30.4">Max trace-length mismatch</text>
<text x="212.5" y="32.5">between USB signals pairs</text>
<text x="212.5" y="34.7">should be no greater than 3.8mm</text>
<text x="105.8" y="41">Routing top or bottom</text>
<text x="212.5" y="39.2">90 ohms differential trace</text>
<text x="212.5" y="41.4">impedance</text>
<text x="212.5" y="56.1">Routing HSIC Refers to Specif</text>
</g>
<g font-size="1.6" fill="#f00">
<text x="80.4" y="23.6">XIN</text>
<text x="70.3" y="27.2">DNP(1M)</text>
<text x="79" y="27.2">XOUT</text>
<text x="131.1" y="37">XIN</text>
<text x="131.1" y="38.8">XOUT</text>
<text x="187.4" y="37.9">USBA_DP</text>
<text x="187.4" y="39.6">USBA_DM</text>
<text x="196.9" y="37.9">[10]</text>
<text x="197" y="39.6">[10]</text>
<text x="131.1" y="42.3">XIN32</text>
<text x="131.1" y="44.1">XOUT32</text>
<text x="187.4" y="43.2">USBB_DP</text>
<text x="187.4" y="45">USBB_DM</text>
<text x="196.9" y="43.2">[10]</text>
<text x="197" y="45">[10]</text>
<text x="79.5" y="52.1">XOUT32</text>
<text x="113.1" y="51.9">[4]</text>
<text x="113.1" y="50.1">[4]</text>
<text x="116.9" y="51.9">WKUP</text>
<text x="116.9" y="50.1">SHDN</text>
<text x="187.4" y="48.5">HSIC_DATA</text>
<text x="187.4" y="50.3">HSIC_STRB</text>
<text x="198.5" y="48.5">[10]</text>
<text x="198.5" y="50.3">[10]</text>
<text x="69.4" y="55.6">DNP(1M)</text>
<text x="79.5" y="55.6">XIN32</text>
<text x="93.6" y="59">[4,9,10,12,14,15]</text>
<text x="108" y="59">NRST</text>
<text x="130.7" y="54.8">DNP(10K)</text>
<text x="173.8" y="60.1">ACP</text>
<text x="173.8" y="61.9">ACN</text>
<text x="172" y="67.2">PIOBU0</text>
<text x="172" y="69">PIOBU1</text>
<text x="172" y="70.8">PIOBU2</text>
<text x="116.1" y="77">[15]</text>
<text x="120.8" y="77">CLK_AUDIO</text>
<text x="132.9" y="72.5">RXD</text>
<text x="172" y="72.5">PIOBU3</text>
<text x="172" y="74.3">PIOBU4</text>
<text x="172" y="76.1">PIOBU5</text>
<text x="172" y="77.9">PIOBU6</text>
<text x="42.2" y="80.5">PIOBU0 R76</text>
<text x="42.2" y="82.3">PIOBU2 R77</text>
<text x="172" y="79.7">PIOBU7</text>
<text x="42.2" y="84.1">PIOBU4 R78</text>
<text x="42.2" y="85.9">PIOBU6 R79</text>
<text x="42.2" y="87.7">RXD</text>
<text x="101.6" y="84.8">[15]</text>
<text x="106.2" y="84.8">AREF</text>
<text x="125.4" y="84.1">DNP(0R)</text>
<text x="42.2" y="91.2">ACP</text>
<text x="90.2" y="91.2">ACN</text>
<text x="62.3" y="96.5">DNP(Header 2X7)</text>
<text x="128.4" y="113.4">ACN</text>
<text x="75.1" y="124.1">ACP</text>
<text x="143.2" y="131.9">[8,14]</text>
<text x="149.2" y="131.9">DBGU_UTXD1_PD3</text>
<text x="167.9" y="127.4">DBGU_OE</text>
<text x="199" y="131">DBGU_TXD</text>
<text x="109.4" y="132.1">DNP(0R)</text>
<text x="227.1" y="137.2">DBGU_CTS</text>
<text x="239.8" y="137.3" transform="rotate(-90 239.8 137.3)">DNP(68K)</text>
<text x="247.8" y="137.3" transform="rotate(-90 247.8 137.3)">DNP(68K)</text>
<text x="252.2" y="135.3" transform="rotate(-90 252.2 135.3)">DNP(0R) R341</text>
<text x="259.3" y="135.3" transform="rotate(-90 259.3 135.3)">DNP(0R) R342</text>
<text x="227.1" y="139">DBGU_TXD</text>
<text x="227.1" y="140.8">DBGU_RXD</text>
<text x="227.1" y="144.3">DBGU_RTS</text>
<text x="198.1" y="153.2">DBGU_OE</text>
<text x="143" y="158.1">[8,14]</text>
<text x="149" y="158.1">DBGU_URXD1_PD2</text>
<text x="198.1" y="156.8">DBGU_RXD</text>
<text x="111.2" y="171">JTAG_TMS_PD17</text>
<text x="111.2" y="172.8">JTAG_TCK_PD14</text>
<text x="126.1" y="172.8">[8]</text>
<text x="126.1" y="171">[8]</text>
<text x="185.3" y="173">DNP(0R)</text>
<text x="195.4" y="172.8">DBGU_CTS</text>
<text x="231.5" y="171.9">DBGU_OE</text>
<text x="30.6" y="175.5">JTAG_TCK_PD14</text>
<text x="54.3" y="175.7">DNP(0R)</text>
<text x="111.2" y="174.6">JTAG_TDO_PD16</text>
<text x="111.2" y="176.4">JTAG_TDI_PD15</text>
<text x="111.2" y="178.2">NRST</text>
<text x="117.4" y="178.2">[4,9,10,12,14,15]</text>
<text x="125.6" y="176.4">[8]</text>
<text x="126.3" y="174.6">[8]</text>
<text x="185.3" y="176.6">DNP(0R)</text>
<text x="195.4" y="176.3">DBGU_RTS</text>
</g>
<g font-size="1.6" fill="#000080">
<text x="61.4" y="27.2">R138</text>
<text x="67.6" y="32.5">Y4</text>
<text x="152.4" y="35.2">U6F</text>
<text x="54.1" y="40.2">C48</text>
<text x="54.1" y="42">27pF</text>
<text x="79.5" y="40.2">C47</text>
<text x="64.9" y="42.3">12MHz CL=15pF</text>
<text x="79.5" y="42.3">27pF</text>
<text x="60.7" y="55.5">R103</text>
<text x="121.8" y="58.3">R281</text>
<text x="121.8" y="54.8">R128</text>
<text x="130.7" y="58.3">0R</text>
<text x="185.3" y="59.2">C127</text>
<text x="192.4" y="59">R263</text>
<text x="53.4" y="65.4">C41</text>
<text x="60.5" y="60.1">32.768KHz CL=12.5pF</text>
<text x="79.2" y="65.4">C40</text>
<text x="121.8" y="61.9">R127</text>
<text x="130.7" y="61.9">10K</text>
<text x="185.3" y="61">10pF</text>
<text x="192.4" y="60.8">5.62K 1%</text>
<text x="53.4" y="67">22pF</text>
<text x="66.7" y="69.9">Y3</text>
<text x="79.2" y="67.2">22pF</text>
<text x="121.8" y="69.9">C109</text>
<text x="121.8" y="67.2">R256</text>
<text x="130.7" y="69.9">22pF</text>
<text x="130.7" y="67.2">20K 1%</text>
<text x="57.8" y="80.5">330R</text>
<text x="57.8" y="82.3">330R</text>
<text x="66" y="78.6">J12</text>
<text x="74.7" y="82.3">R133</text>
<text x="74.7" y="80.5">R132</text>
<text x="83.6" y="82.3">330R PIOBU3</text>
<text x="83.6" y="80.5">330R PIOBU1</text>
<text x="117.4" y="79.7">R270</text>
<text x="126.3" y="79.7">0R</text>
<text x="136.6" y="83.6">C130</text>
<text x="48.9" y="87.7">R80</text>
<text x="57.8" y="85.9">330R</text>
<text x="57.8" y="84.1">330R</text>
<text x="57.8" y="87.7">0R</text>
<text x="74.7" y="85.9">R135</text>
<text x="74.7" y="84.1">R134</text>
<text x="83.6" y="85.9">330R PIOBU7</text>
<text x="83.6" y="87.7">0R</text>
<text x="83.6" y="84.1">330R PIOBU5</text>
<text x="116.5" y="84.1">R268</text>
<text x="136.6" y="85.3">100nF</text>
<text x="144.9" y="86.8">SAMA5D27-CU (MRLB)</text>
<text x="48.9" y="91.2">R81</text>
<text x="57.8" y="91.2">0R</text>
<text x="76.5" y="91.2">0R</text>
<text x="83.6" y="91.2">R137</text>
<text x="75.6" y="113.4">R152</text>
<text x="84.5" y="113.4">1K</text>
<text x="109.4" y="113.4">R146</text>
<text x="118.3" y="113.4">100R 1%</text>
<text x="52.5" y="117.9">R100</text>
<text x="52.5" y="119.7">10K</text>
<text x="54.3" y="124.1">R123</text>
<text x="63.2" y="124.1">100R 1%</text>
<text x="82.7" y="125.9">C51</text>
<text x="109.4" y="121.4">R155</text>
<text x="109.4" y="123.6">0R</text>
<text x="184.4" y="125.9">U21</text>
<text x="204.1" y="123.9">C177</text>
<text x="204.1" y="125.7">100nF</text>
<text x="52.5" y="130.3">R105</text>
<text x="82.7" y="127.7">100nF</text>
<text x="91.6" y="131.2">U7</text>
<text x="109.4" y="130">R158</text>
<text x="239.8" y="127.5" transform="rotate(-90 239.8 127.5)">R337</text>
<text x="242.4" y="127.5" transform="rotate(-90 242.4 127.5)">R338</text>
<text x="245.1" y="127.5" transform="rotate(-90 245.1 127.5)">R339</text>
<text x="247.8" y="127.5" transform="rotate(-90 247.8 127.5)">R343</text>
<text x="52.5" y="132.1">47K</text>
<text x="89.8" y="133">TLV431A</text>
<text x="242.4" y="135.3" transform="rotate(-90 242.4 135.3)">68K</text>
<text x="245.1" y="135.3" transform="rotate(-90 245.1 135.3)">68K</text>
<text x="262.3" y="135.7">J1</text>
<text x="180" y="139.2">NL17SZ126DFT2G</text>
<text x="163.6" y="149">C170</text>
<text x="163.6" y="150.8">100nF</text>
<text x="185" y="151.7">U20</text>
<text x="260.7" y="150.9">Header 1X6</text>
<text x="80.6" y="160">R104</text>
<text x="89.5" y="160">R75</text>
<text x="98.4" y="160">R74</text>
<text x="80.2" y="162.5">100K</text>
<text x="89.1" y="162.5">100K</text>
<text x="98" y="162.5">100K</text>
<text x="178.4" y="165">NL17SZ126DFT2G</text>
<text x="237.4" y="163.2">R340</text>
<text x="237.4" y="167.7">10K</text>
<text x="245.4" y="165">Header 1X2</text>
<text x="248.1" y="163.2">JP2</text>
<text x="255.2" y="165">Jumper</text>
<text x="256.1" y="163.2">JPR2</text>
<text x="68" y="168.4">J11</text>
<text x="162.2" y="173.9">TP27 SMD</text>
<text x="176.4" y="173">R336</text>
<text x="45.4" y="175.7">R99</text>
<text x="162.2" y="177.4">TP28 SMD</text>
<text x="176.4" y="176.6">R344</text>
<text x="65.3" y="181.7">Header 2X5</text>
</g>
<g font-size="1.6">
<text x="63.7" y="34.3">1</text>
<text x="72.4" y="34.3">4</text>
<text x="63.7" y="37.8">2</text>
<text x="72.4" y="37.8">3</text>
<text x="139.9" y="37">U7</text>
<text x="139.9" y="38.7">U6</text>
<text x="165.8" y="38.7">R8</text>
<text x="165.8" y="37">T8</text>
<text x="140" y="42.3">P1</text>
<text x="140" y="44.1">P2</text>
<text x="165.8" y="44.1">U9</text>
<text x="165.8" y="42.3">U8</text>
<text x="165.8" y="47.6">T9</text>
<text x="139.9" y="49.4">R1</text>
<text x="140" y="51.2">P4</text>
<text x="165.8" y="53">R6</text>
<text x="165.8" y="49.4">U10 Top/Bot</text>
<text x="114.2" y="55.5">VDDBU</text>
<text x="139.9" y="58.3">U2</text>
<text x="140" y="54.7">T2</text>
<text x="63.7" y="62.7">4</text>
<text x="70.8" y="62.7">1</text>
<text x="140" y="61.8">P3</text>
<text x="165.8" y="60.1">T1</text>
<text x="165.8" y="61.8">U1</text>
<text x="63.7" y="66.3">3</text>
<text x="70.8" y="66.3">2</text>
<text x="139.1" y="67.2">T10</text>
<text x="165.8" y="67.2">R3</text>
<text x="165.8" y="69">N8</text>
<text x="165.8" y="70.7">R2</text>
<text x="184.1" y="69">GNDUTMII</text>
<text x="107.6" y="76.1">VDDANA</text>
<text x="139.9" y="76.1">U3</text>
<text x="139.9" y="72.5">N4</text>
<text x="165.8" y="72.5">R5</text>
<text x="165.8" y="74.3">R4</text>
<text x="165.8" y="76.1">P5</text>
<text x="165.8" y="77.9">P6</text>
<text x="63.7" y="80.5">1</text>
<text x="63.7" y="82.3">3</text>
<text x="72.4" y="80.5">2</text>
<text x="72.4" y="82.3">4</text>
<text x="139.7" y="79.6">M6</text>
<text x="165.8" y="79.6">M8</text>
<text x="62.8" y="89.4">11</text>
<text x="63.7" y="84.1">5</text>
<text x="63.7" y="85.9">7</text>
<text x="63.7" y="87.6">9</text>
<text x="72.4" y="84.1">6</text>
<text x="72.4" y="85.9">8</text>
<text x="72.4" y="87.6">10 R136</text>
<text x="72.4" y="89.4">12</text>
<text x="62.8" y="91.2">13</text>
<text x="72.4" y="91.2">14</text>
<text x="46.3" y="109.5">VDD_5V_IN</text>
<text x="69.4" y="109.5">VDD_5V_IN</text>
<text x="193.8" y="116.6">VDD_3V3</text>
<text x="241.8" y="119.3">VDD_3V3</text>
<text x="254.5" y="119.3">VSYS_5V</text>
<text x="98.3" y="121.4" transform="rotate(-90 98.3 121.4)">2</text>
<text x="103.5" y="125.9">1</text>
<text x="98.3" y="132" transform="rotate(-90 98.3 132)">3</text>
<text x="178.7" y="127.6">1</text>
<text x="178.7" y="131.2">2</text>
<text x="192.8" y="131.2">4</text>
<text x="192.8" y="127.6">5</text>
<text x="178.7" y="134.7">3</text>
<text x="259.3" y="137.4">1</text>
<text x="171.6" y="142.4">VDD_3V3</text>
<text x="259.3" y="139.2">2</text>
<text x="259.3" y="141">3</text>
<text x="259.3" y="142.7">4</text>
<text x="259.3" y="144.5">5</text>
<text x="259.3" y="146.3">6</text>
<text x="84.5" y="150.4">VDD_3V3</text>
<text x="178.7" y="153.4">5</text>
<text x="192.8" y="153.4">1</text>
<text x="178.7" y="157">4</text>
<text x="192.8" y="157">2</text>
<text x="192.8" y="160.5">3</text>
<text x="238.3" y="158.4">VDD_3V3</text>
<text x="52.5" y="165.5">VDD_3V3</text>
<text x="64.6" y="170.3">1</text>
<text x="64.6" y="172.1">3</text>
<text x="64.6" y="173.9">5</text>
<text x="73.3" y="170.3">2</text>
<text x="73.3" y="172.1">4</text>
<text x="73.3" y="173.9">6</text>
<text x="248.6" y="171.1" transform="rotate(-90 248.6 171.1)">1</text>
<text x="250.4" y="171.1" transform="rotate(-90 250.4 171.1)">2</text>
<text x="64.6" y="175.6">7</text>
<text x="64.6" y="177.4">9</text>
<text x="73.3" y="175.6">8</text>
<text x="73.3" y="177.4">10</text>
<text x="252.5" y="191.5">B</text>
<text x="256.6" y="191.5">RevB</text>
<text x="265.1" y="191.5">PPn</text>
<text x="270.1" y="191.5">17-Mar-16</text>
<text x="279" y="191.3">XXX</text>
<text x="283.6" y="191.5">XX-XXX-XX</text>
<text x="252.5" y="195.1">A</text>
<text x="252.5" y="193.3">A</text>
<text x="256.6" y="193.3">RevA</text>
<text x="265" y="195.1">XinJQ</text>
<text x="265" y="193.3">XinJQ 22-Sep-15</text>
<text x="270.3" y="195.1">21-May-15</text>
<text x="279.2" y="193.3">XXX</text>
<text x="279.2" y="195.1">XXX</text>
<text x="284.2" y="193.3">XX-XX-XX</text>
<text x="284.2" y="195.1">XX-XX-XX</text>
<text x="227.6" y="202.5">SAMA5D27- SYS &amp; JTAG &amp; DBUG</text>
<text x="233" y="198.9">SAMA5D2B-XULT</text>
</g>
<g font-size="1.6" fill="#004080">
<text x="144.1" y="38.1">XIN</text>
<text x="144.1" y="39.8">XOUT</text>
<text x="156.6" y="39.8">HHSDMA</text>
<text x="156.9" y="38.1">HHSDPA</text>
<text x="144.1" y="43.4">XIN32</text>
<text x="144.1" y="45.2">XOUT32</text>
<text x="156.6" y="45.2">HHSDMB</text>
<text x="156.9" y="43.4">HHSDPB</text>
<text x="144.1" y="50.5">SHDN</text>
<text x="144.1" y="52.3">WKUP</text>
<text x="154.6" y="50.5">HSIC_STRB</text>
<text x="154.6" y="48.7">HSIC_DATA</text>
<text x="144.1" y="55.8">JTAGSEL</text>
<text x="144.1" y="59.4">NRST</text>
<text x="160.2" y="54.1">VBG</text>
<text x="144.1" y="62.9">TST</text>
<text x="160.2" y="62.9">ACN</text>
<text x="160.3" y="61.2">ACP</text>
<text x="144.1" y="68.3">SDCAL</text>
<text x="157.7" y="68.3">PIOBU0</text>
<text x="157.7" y="70.1">PIOBU1</text>
<text x="157.7" y="71.8">PIOBU2</text>
<text x="144.1" y="77.2">CLK_AUDIO</text>
<text x="144.1" y="73.6">RXD</text>
<text x="157.7" y="73.6">PIOBU3</text>
<text x="157.7" y="75.4">PIOBU4</text>
<text x="157.7" y="77.2">PIOBU5</text>
<text x="144.1" y="80.7">ADVREFP</text>
<text x="157.7" y="79">PIOBU6</text>
<text x="157.7" y="80.7">PIOBU7</text>
</g>
<g font-size="1.6" fill="#00f">
<text x="169.8" y="38.8">Top/Bot</text>
<text x="169.8" y="37">Top/Bot</text>
<text x="169.8" y="47.6">Top/Bot</text>
<text x="169.8" y="44.1">Top/Bot</text>
<text x="169.8" y="42.3">Top/Bot</text>
<text x="184.1" y="70.8">R&amp;C</text>
<text x="184.1" y="72.4">as close as possible</text>
<text x="100.5" y="113.4">(1.24V)</text>
<text x="187.8" y="128.5">VCC</text>
<text x="181" y="135.7">GND</text>
<text x="180.7" y="154.3">VCC</text>
<text x="187.3" y="161.4">GND</text>
<text x="245.4" y="174.8">DBGU_DIS</text>
</g>
<g font-size="1.4">
<text x="251.5" y="196.7">REV</text>
<text x="255.7" y="195.1">INIT EDIT</text>
<text x="256.4" y="196.7">MODIF.</text>
<text x="265.1" y="196.7">DES.</text>
<text x="272.1" y="196.7">DATE</text>
<text x="279" y="196.7">VER.</text>
<text x="285.8" y="196.7">DATE</text>
<text x="279.2" y="199">REV.</text>
<text x="285.4" y="199">SHEET</text>
</g>
<g font-size="1.3">
<text x="30.8" y="1.3">5</text>
<text x="88.9" y="1.3">4</text>
<text x="147" y="1.3">3</text>
<text x="205" y="1.3">2</text>
<text x="263.1" y="1.3">1</text>
<text x=".5" y="28.4">D</text>
<text x="292.6" y="28.4">D</text>
<text x=".5" y="79.5">C</text>
<text x="292.6" y="79.5">C</text>
<text x=".5" y="130.6">B</text>
<text x="292.6" y="130.6">B</text>
<text x=".5" y="181.7">A</text>
<text x="292.6" y="181.7">A</text>
<text x="251.5" y="198.9">SCALE</text>
<text x="30.8" y="207.4">5</text>
<text x="88.9" y="207.4">4</text>
<text x="147" y="207.4">3</text>
<text x="205" y="207.4">2</text>
<text x="263.1" y="207.4">1</text>
</g>
</svg>
